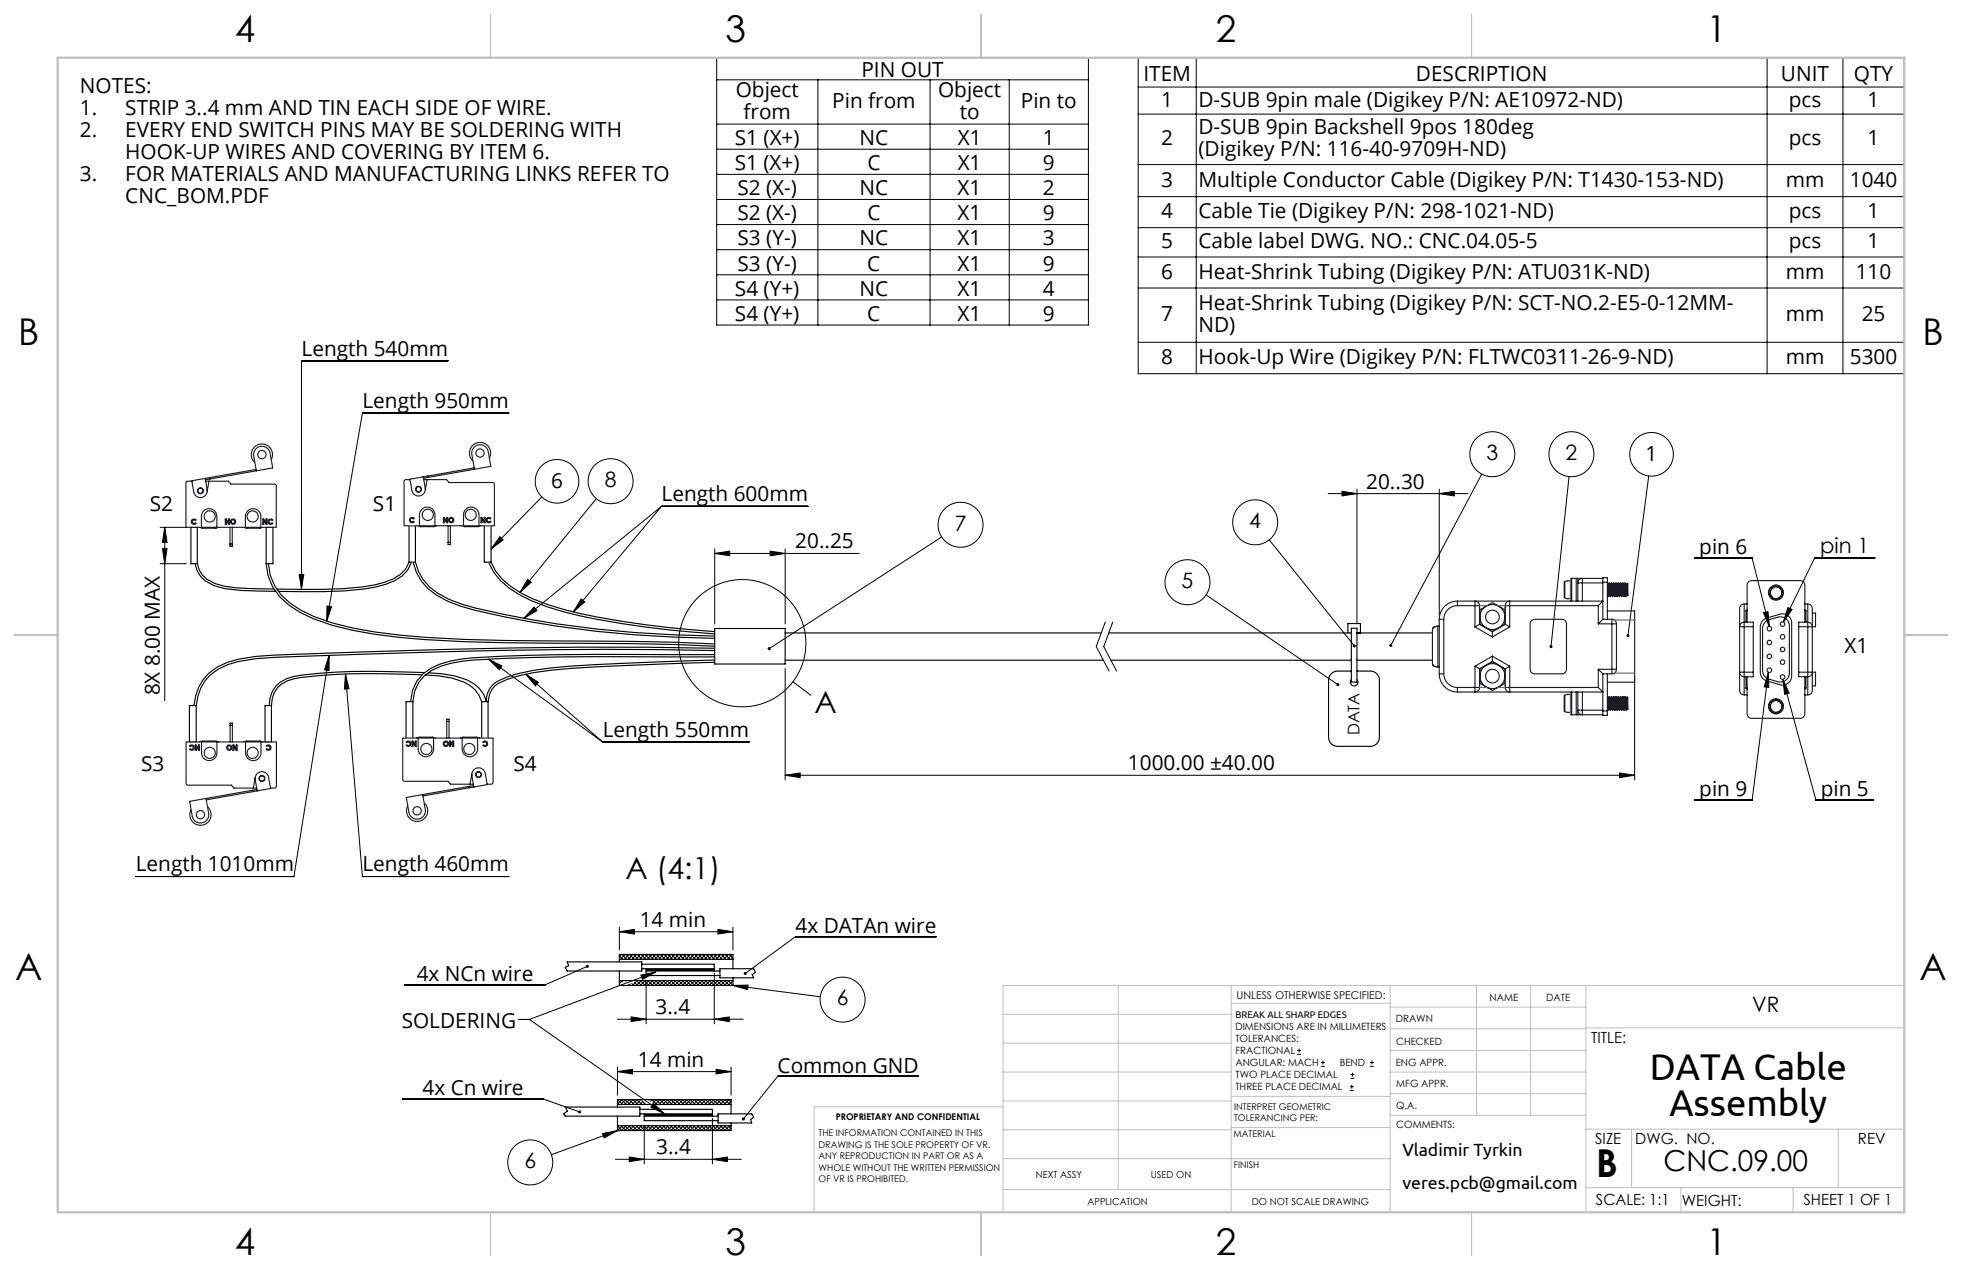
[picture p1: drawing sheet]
<svg xmlns="http://www.w3.org/2000/svg" width="432mm" height="279mm" viewBox="0 0 432 279" stroke-linecap="round" stroke-linejoin="round" font-family="sans-serif">
<g fill="none" stroke="#000" stroke-width=".22">
<path d="M157.7 12.7h81.8v58.8h-81.8zM157.7 17.6h81.8M180 17.6v53.9M204.7 17.6v53.9M222.1 17.6v53.9M250.5 12.7h168.6v69.5h-168.6zM250.5 19.2h168.6M263.3 12.7v69.5M388.9 12.7v69.5M405.6 12.7v69.5M157.7 27.3h81.8M157.7 32.8h81.8"/>
<path d="M157.7 38.4h81.8M250.5 25.1h168.6M250.5 36.2h168.6M157.7 43.9h81.8M157.7 49.4h81.8M157.7 54.9h81.8M250.5 43.3h168.6M250.5 50.1h168.6M250.5 56.5h168.6M98.6 79.4h-32.2l-.1 50.3M157.7 60.5h81.8M157.7 66h81.8"/>
<path d="M250.5 63.4h168.6M250.5 75.3h168.6M112 90.9h-32.2l-7.9 45.8M35.3 116h5.7M36.3 116l.5 3.3h-1.1zM36.3 116v38.2M110 118.1l.7 .7-2.6 2zM119.2 109.3l-11.1 11.5M131.3 109.7l-16.9 20.6M145.6 111.4h32.2M145.6 111.4l-19.4 23.2M145.6 111.4l-30.3 24.6"/>
<path d="M207.2 118.1l-37.9 24.6M279.3 118.8l18.8 23.3M292.3 108.6h30.8M295.3 108.1l3.3 .5-3.3 .5zM298.6 107.6v29.6M316.8 108.6l3.3-.5v1zM316.8 107.6v27.6M326.1 104.3l-20 37.7M345.3 104.8l-4 37.5M362.9 104.7l-4.6 35.1M35.3 124h5.7M35.7 120.7h1.1l-.5 3.3z"/>
<path d="M65.8 126.4h1.1l-.6 3.3zM72 133.3l1 .2-1.1 3.2zM116.1 127.5l.8 .6-2.5 2.2zM117.5 133.6l.7 .7-2.9 1.7zM127.9 131.8l.8 .6-2.5 2.2zM157.3 121.8l3.3-.5v1zM157.3 120.8v16.5M157.3 121.8h31.8M169.5 121.3l3.3 .5-3.3 .5zM172.8 120.8v16.5M243.3 136.9l-2 5.3 2.8 5.4M244.9 136.9l-2 5.3 2.8 5.4"/>
<path d="M265.4 130.9l29 19.7M372.9 122.8h12.7l3.8 15.1M388.1 134.8l1-.2 .3 3.3zM393.5 133.7l.9 .4-1.9 2.7zM412.6 122.7h-13.2l-6.9 14.1M72.4 144.2v3.3l-1-.1zM72.4 144.2l-7.7 48.6h-34.8M76 148.3l.8 3.2-1 .1zM76 148.3l3.8 44.5h32.2M107.5 145l3 1.5-.6 .8zM107.5 145l25.1 18.2M115.7 148.3l2.8 1.8-.7 .8z"/>
<path d="M115.7 148.3l16.9 14.9M172.8 147.1v24.5M174.5 150l3.9 3M359.8 149.1v22.5M389.2 147.9l-3.6 28.1h-12.7M389.2 147.9l.1 3.3-1-.1zM392.4 149.4l7.3 26.6h12.6M392.4 149.4l1.3 3.1-.9 .3zM132.6 163.2h32.2M172.8 170.6l3.3-.5v1zM172.8 170.6h187M356.5 170.1l3.3 .5-3.3 .5z"/>
<path d="M129.3 212.6l-9.3 4h-31M136.3 205l3.3-.5v1zM136.3 204v5M136.3 205h25M136.3 210.3l.8 .8M136.7 215.7l.3 .3M136.8 210l-.5 .4M136.8 210l1.1 1.1M136.9 215.7l-.5 .6-.1-.1M137.5 215.7l.1 .1M137.6 210l-1.1 1.1M137.7 210l1.1 1.1"/>
<path d="M137.8 215.7l-.1 .1M138.4 216.6l.2 .2M138.5 210l-1.1 1.1M138.5 210l1.1 1.1M138.7 216.5l-.3 .3M139 216.4l.5 .4M139.3 210l-1.1 1.1M139.4 210l1.1 1.1M139.6 216.1l.7 .7M140 216l-.8 .8M140.1 210l-1 1.1M140.2 210l1.1 1.1"/>
<path d="M140.2 215.9l.9 .9M140.9 215.7l1.1 1.1M141 210l-1.1 1.1M141 210l1.1 1.1M141.1 214.5l3.2-.7-2.9 1.7zM141.1 215.7l-1 1.1M141.8 215.7l1 1.1M141.8 210l-1.1 1.1M141.9 210l1.1 1.1M142 215.7l-1.1 1.1M142.2 215.6v9.6M142.6 215.7l1.1 1.1"/>
<path d="M142.7 210l-1.1 1.1M142.7 210l1.1 1.1M142.8 215.7l-1.1 1.1M143.4 215.7l1.1 1.1M143.5 210l-1.1 1.1M143.6 210l1.1 1.1M143.7 215.7l-1.1 1.1M144.3 215.7l1 1.1M144.3 213.8l-27.8 10.5M144.4 210l-1.1 1.1M144.4 210l1.1 1.1M144.5 215.7l-1.1 1.1"/>
<path d="M145.1 215.7l1.1 1.1M145.2 210l-1.1 1.1M145.3 210l1 1.1M145.3 215.7l-1 1.1M146 215.7l1 1.1M146 210l-1 1.1M146.1 210l1.1 1.1M146.2 215.7l-1.1 1.1M146.8 215.7l1.1 1.1M146.9 210l-1.1 1.1M146.9 210l1.1 1.1M147 215.7l-1 1.1"/>
<path d="M147.6 215.7l1.1 1.1M147.7 210l-1.1 1.1M147.8 210l1.1 1.1M147.9 215.7l-1.1 1.1M148.5 215.7l1.1 1.1M148.6 210l-1.1 1.1M148.6 210l1.1 1.1M148.7 215.7l-1.1 1.1M149.3 215.7l1.1 1.1M149.4 210l-1.1 1.1M149.5 210l1.1 1.1M149.5 215.7l-1 1.1"/>
<path d="M150.2 215.7l1 1.1M150.2 210l-1 1.1M150.3 210l1.1 1.1M150.4 215.7l-1.1 1.1M151 215.7l1.1 1.1M151.1 210l-1.1 1.1M151.2 210l1 1.1M151.2 215.7l-1 1.1M151.9 215.7l1 1.1M151.9 210l-1.1 1.1M152 210l1.1 1.1M152.1 215.7l-1.1 1.1"/>
<path d="M152.7 215.7l1.1 1.1M152.8 210l-1.1 1.1M152.8 210l1.1 1.1M152.9 215.7l-1.1 1.1M153.5 215.7l1.1 1.1M153.6 210l-1.1 1.1M153.7 210l1.1 1.1M153.8 215.7l-1.1 1.1M154.4 215.7l1 1.1M154.5 210l-1.1 1.1M154.5 210l1.1 1.1M154.6 215.7l-1.1 1.1"/>
<path d="M155.2 215.7l1.1 1.1M155.3 210l-1.1 1.1M155.4 210l1 1.1M155.4 215.7l-1 1.1M156.1 215.7l1 1.1M156.1 210l-1 1.1M156.2 210l1.1 1.1M156.3 215.7l-1.1 1.1M156.9 215.7l1.1 1.1M157 210l-1.1 1.1M157 210l1.1 1.1M157.1 215.7l-1 1.1"/>
<path d="M157.2 214.1v11.1M157.7 215.7l1.1 1.1M157.8 210l-1.1 1.1M157.9 210l1.1 1.1M158 215.7l-1.1 1.1M158 204.5l3.3 .5-3.3 .5zM158.6 215.7l1.1 1.1M158.7 210l-1.1 1.1M158.7 210l1.1 1.1M158.8 215.7l-1.1 1.1M159.4 215.7l1.1 1.1M159.5 210l-1.1 1.1"/>
<path d="M159.6 210l1.1 1.1M159.6 215.7l-1 1.1M160.3 215.7l1 1.1M160.4 210l-1.1 1.1M160.4 210l.9 .9M160.5 215.7l-1.1 1.1M161.1 215.7l.2 .2M161.2 210l-1.1 1.1M161.3 210h.1M161.3 216.8l19.2 2.5M161.3 204v5M161.3 210.7l-.4 .4"/>
<path d="M161.3 215.8l-1 1M161.3 216.6l-.2 .2M161.3 216.8l3.3-.1-.1 1zM206.1 206.1h-31l-11.1 8.1M114.1 224.3h2.4M116.5 224.3l29.7 20.8M135.9 224.2h27.7M135.9 235.8l3.3-.6v1.1zM135.9 234.8v6.1M135.9 235.8h25M138.9 223.7l3.3 .5-3.3 .5zM157.2 224.2l3.3-.5v1z"/>
<path d="M157.6 235.2l3.3 .6-3.3 .5zM160.9 234.8v6.1M202.2 236.8h-31l-7.6 9.4M285.5 231.9h.8M285.5 231.1h.8M285.9 230.7v.8M290.7 234.6h.9M290.7 233.8h.9M291.1 233.3v.9M297.1 239.9h.8M297.1 239.1h.8M297.2 237.3h.9"/>
<path d="M297.2 236.4h.9M297.5 238.6v.9M297.6 236v.8M301.5 234.6h.8M301.5 233.8h.8M301.9 233.3v.9M88.6 241.8h31l8 2.8M132.6 249.4l3.3-.7-2.9 1.6zM135.4 255.1h27.7M135.9 248.7l-14.6 5.3M135.9 242.7l.3 .3M135.9 248.6l.1 .1"/>
<path d="M135.9 247.8l1 .9M135.9 241.9l1.1 1.1M136 241.9l-.1 .1M136.1 247.7l-.2 .2M136.6 247.7l1.1 1M136.8 241.9l1.1 1.1M136.8 241.9l-.9 1M137 247.7l-1.1 1M137.5 247.7l1 1M137.6 241.9l1.1 1.1M137.7 241.9l-1.1 1.1M137.8 247.7l-1 1"/>
<path d="M138.3 247.7l1.1 1M138.5 241.9l1 1.1M138.5 254.5l3.3 .6-3.3 .5zM138.5 241.9l-1.1 1.1M138.7 247.7l-1.1 1M139.2 247.7l1 1M139.3 241.9l1.1 1.1M139.4 241.9l-1.1 1.1M139.5 247.7l-1.1 1M140 247.7l1.1 1M140.1 241.9l1.1 1.1M140.2 241.9l-1.1 1.1"/>
<path d="M140.3 247.7l-1 1M140.8 247.7l1.1 1M141 242l-1 1M141.2 247.7l-1.1 1M141.3 242.2l.8 .8M141.5 242.3l-.7 .7M141.7 247.7l1.1 1M141.8 247.6v8.5M142 242.7l-.4 .3M142 247.7l-1 1M142.5 247.7l1.1 1M142.7 241.9l.1 .1"/>
<path d="M142.7 241.9v.1M142.9 247.7l-1.1 1M143.4 247.7l1 1M143.5 241.9l1.1 1.1M143.6 241.9l-.4 .4M143.7 247.7l-1.1 1M143.8 242.7l2.4 2.4-3-1.5zM144.2 247.7l1.1 1M144.4 241.9l1 1.1M144.4 241.9l-.7 .7M144.6 247.7l-1.1 1M145.1 247.7l1 1"/>
<path d="M145.2 241.9l1.1 1.1M145.3 241.9l-1.1 1.1M145.4 247.7l-1.1 1M145.9 247.7l1.1 1M146 241.9l1.1 1.1M146.1 241.9l-1.1 1.1M146.2 247.7l-1 1M146.7 247.7l1.1 1M146.9 241.9l1.1 1.1M146.9 241.9l-1 1.1M147.1 247.7l-1.1 1M147.6 247.7l1.1 1"/>
<path d="M147.7 241.9l1.1 1.1M147.8 241.9l-1.1 1.1M147.9 247.7l-1 1M148.4 247.7l1.1 1M148.6 241.9l1.1 1.1M148.6 241.9l-1.1 1.1M148.8 247.7l-1.1 1M149.3 247.7l1 1M149.4 241.9l1.1 1.1M149.5 241.9l-1.1 1.1M149.6 247.7l-1.1 1M150.1 247.7l1.1 1"/>
<path d="M150.2 241.9l1.1 1.1M150.3 241.9l-1.1 1.1M150.4 247.7l-1 1M151 247.7l1 1M151.1 241.9l1.1 1.1M151.2 241.9l-1.1 1.1M151.3 247.7l-1.1 1M151.8 247.7l1.1 1M151.9 241.9l1.1 1.1M152 241.9l-1.1 1.1M152.1 247.7l-1 1M152.6 247.7l1.1 1"/>
<path d="M152.8 241.9l1.1 1.1M152.8 241.9l-1.1 1.1M153 247.7l-1.1 1M153.5 247.7l1 1M153.6 241.9l1.1 1.1M153.7 241.9l-1.1 1.1M153.8 247.7l-1.1 1M154.3 247.7l1.1 1M154.5 241.9l1 1.1M154.5 241.9l-1.1 1.1M154.7 247.7l-1.1 1M155.2 247.7l1 1"/>
<path d="M155.3 241.9l1.1 1.1M155.4 241.9l-1.1 1.1M155.5 247.7l-1.1 1M156 247.7l1.1 1M156.1 241.9l1.1 1.1M156.2 241.9l-1.1 1.1M156.3 247.7l-1 1M156.8 255.1l3.3-.6v1.1zM156.8 246.1v10M156.8 247.7l1.1 1M157 241.9l1.1 1.1M157 241.9l-1 1.1"/>
<path d="M157.2 247.7l-1.1 1M157.7 247.7l1.1 1M157.8 241.9l1.1 1.1M157.9 241.9l-1.1 1.1M158 247.7l-1 1M158.5 247.7l1.1 1M158.7 241.9l1.1 1.1M158.7 241.9l-1.1 1.1M158.9 247.7l-1.1 1M159.4 247.7l1 1M159.5 241.9l1.1 1.1M159.6 241.9l-1.1 1.1"/>
<path d="M159.7 247.7l-1.1 1M160.2 247.7l.7 .6M160.4 241.9l.5 .5M160.4 241.9l-1.1 1.1M160.6 247.7l-1.1 1M160.9 242.3l-.7 .7M160.9 248.2l-.6 .5"/>
<circle cx="328.4" cy="99.9" r="4.9"/>
<circle cx="345.8" cy="99.9" r="5"/>
<circle cx="363.5" cy="99.9" r="4.8"/>
<circle cx="122.6" cy="105.9" r="4.8"/>
<circle cx="134.4" cy="105.9" r="5"/>
<circle cx="211.4" cy="115.4" r="4.9"/>
<circle cx="276.2" cy="114.9" r="4.9"/>
<circle cx="261.3" cy="128.1" r="5"/>
<circle cx="163.4" cy="141.5" r="14"/>
<circle cx="185.4" cy="219.9" r="4.9"/>
<circle cx="116.7" cy="255.7" r="4.9"/>
</g>
<g fill="none" stroke="#000" stroke-width=".25">
<path d="M42 116v8h1.4M43.4 116v8M58.6 116v8M60.1 116v8h-1.5M90 115.7v8M91.4 115.7v8M106.6 115.7v8h1.5M108.1 115.7v8M42.9 124.1a6.1 6.1 0 0 0 4.3 4.8l2.3 .6 3.5 .4 7.6 .2M43.4 124a5.6 5.6 0 0 0 3.8 4.4 31.6 31.6 0 0 0 10.2 1.1l2.9 .1M58.6 124a11.8 11.8 0 0 0 4.9 9.1 34 34 0 0 0 13.9 5.5 147.4 147.4 0 0 0 24.7 2.6l18.5 .3a708.9 708.9 0 0 1 36.7 .7M59.1 124a11.3 11.3 0 0 0 4.7 8.7 33.5 33.5 0 0 0 13.7 5.4 146.9 146.9 0 0 0 24.7 2.6l18.4 .3a709.4 709.4 0 0 1 36.7 .7"/>
<path d="M90 123.7a7.3 7.3 0 0 1-5.3 4.4 46.8 46.8 0 0 1-13.7 1.6l-10.1-.1M90 123.7h1.4M90.5 123.8a7.7 7.7 0 0 1-5.6 4.7 46.3 46.3 0 0 1-13.7 1.7l-10-.1M90.9 123.8a11.1 11.1 0 0 0 5.1 7.1l2.6 1.4 2.9 1.1a208.6 208.6 0 0 0 46.8 6.8l9 .2M91.4 123.7a10.6 10.6 0 0 0 4.9 6.8l2.5 1.4 2.9 1a208.4 208.4 0 0 0 46.6 6.8l9 .2M107.6 123.8a14.1 14.1 0 0 0 6.8 7.1 54.5 54.5 0 0 0 16.9 5.3 221.5 221.5 0 0 0 26 3.3M108.1 123.7a13.6 13.6 0 0 0 6.5 6.7 54 54 0 0 0 16.8 5.3 220.9 220.9 0 0 0 25.9 3.3M157.3 138.3h15.5v7.8h-15.5zM172.8 139.2h69.6M244 139.2h53.4M296.6 139.2v-2h2.8v2M297.4 138.2h1.2v11.9h-1.2z"/>
<path d="M298.6 139.2h16.7M43.2 155.2h-1.5v8M43.2 155.2v8M59.7 155.2h-1.4v8M59.7 155.2v8M90.9 154.4h-1.5v8M90.9 154.4v8M92.9 148.4a142.8 142.8 0 0 0-28.1 .9 5.7 5.7 0 0 0-5.1 5.9M93.4 148a169 169 0 0 0-27.1 .5 7.8 7.8 0 0 0-6.4 3.6l-.5 1.4-.2 1.7M93.6 148.5a18.8 18.8 0 0 1 9.8 2.3l1.1 .9 .9 1.2 .6 1.5M94.2 148a19.2 19.2 0 0 1 10.1 2.4l1.2 1 .9 1.3 .7 1.6M106 154.4h1.4"/>
<path d="M106 154.4v8M107.4 154.4v8M157.3 144h-17.6a397.3 397.3 0 0 0-38.3 1 15.6 15.6 0 0 0-8.3 3.3l-1.4 1.6-.9 2-.4 2.4M157.3 144.5h-27.7a342.3 342.3 0 0 0-28.1 1 15.2 15.2 0 0 0-8.1 3.1l-1.3 1.5-.8 1.9-.4 2.4M157.3 143.1a1554.6 1554.6 0 0 0-100.9 1.8 16.7 16.7 0 0 0-10.2 3.6 10.2 10.2 0 0 0-3 6.7M157.3 145.2l-2.8 .1a695.3 695.3 0 0 0-33.3 1.7 32.9 32.9 0 0 0-11.7 2.8 5.1 5.1 0 0 0-2.6 4.5M157.3 142.6a1608.8 1608.8 0 0 0-101 1.8 17.2 17.2 0 0 0-10.4 3.8 10.7 10.7 0 0 0-3.2 7M157.3 145.7l-2.8 .1a695.8 695.8 0 0 0-33.3 1.7 32.5 32.5 0 0 0-11.4 2.8 4.6 4.6 0 0 0-2.4 4.1M172.8 145.2h70M244.5 145.2h52.9M297.4 149.5a.85 .85 0 0 0 0 1.2 .85 .85 0 0 0 1.2 0 .85 .85 0 0 0 0-1.2M297.4 147.6h-3a2 2 0 0 0-2 2v12.6a2 2 0 0 0 2 2h7.2a2 2 0 0 0 2-2v-12.6a2 2 0 0 0-2-2h-3"/>
<path d="M298.6 145.2h16.7M124.8 211.6h16.4v2h-16.4l-.4-.8 .8-.4zM136.3 211.1h25M136.3 215.7h25M136.3 211.6v-1.6h25v3.1M136.3 213.6v3.2h25v-1.7M141.2 213.1h16M141.2 212.1h16v1.5M142.2 213.6h16.2M142.2 213.1v1.5h16.2M158.4 213.1h7.5l.4 .8-.8 .5 .4 .7h-7.5zM124.4 243.6h16.4v2h-16.4l-.3-.5 .8-.7z"/>
<path d="M135.9 243.6v-1.7h25v3.2M135.9 245.6v3.1h25v-1.6M135.9 247.7h25M135.9 243h25M140.8 244.1h16v1.5M140.8 245.1h16M141.8 245.6h16.2M141.8 245.1v1.5h16.2M158 245.1h7.4l.5 .7-.7 .5 .2 .8h-7.4z"/>
</g>
<path d="M42 116h1.4M58.6 116h1.5M296.6 139.2h.8M41.7 163.2h1.5M58.3 163.2h1.4" fill="none" stroke="#00f" stroke-width=".22"/>
<path d="M142.2 213.1v.5h15v-.5zM141.8 245.1v.5h15v-.5z" fill-rule="evenodd" fill="#000"/>
<g fill="none" stroke="#191924" stroke-width=".25">
<path d="M42.2 105.9h-1l-.3 .3 .1 9.8h2.9l.6 .2h3l.6-.2h5.5l.6 .2h3l.6-.2h3v-9.1l-.2-.3-9.8-.1-.5-.6h-5M42.2 105.9l.4 2.3a1.49 1.49 0 0 0 1.5 1.3 1.49 1.49 0 0 0 1.5-1.3l.4-2.3M42.3 114.3l.4-.1 .5 .2-.2 .1-.5-.1-.2 .4 .1 .3 .3 .1 .3-.2 .2 .1a.64 .64 0 0 1-1 .1l-.1-.4zM44.8 112.4a1.7 1.7 0 0 1 1.9-.4 1.7 1.7 0 0 1 1 1.6v2.4h-3.4v-2.6zM45.2 105.3l.4 2.8M46.1 105.1l.1 .3M46.2 105.4l-1 .2M49.6 114.2h.2l.5 .7v-.7h.2v1.1h-.2l-.5-.7v.7h-.2zM50.6 116v4.2h.5v-4.2M50.6 119.7h.5M54.5 112.4a1.7 1.7 0 0 1 1.9-.4 1.7 1.7 0 0 1 1 1.6v2.4h-3.4v-2.6zM56.4 103.3l-14.2 2.6"/>
<path d="M56.4 103.6l-.6-3.3a1.83 1.83 0 0 1 1.5-2.1 1.83 1.83 0 0 1 2.1 1.5l.6 3.2-13.8 2.5M57.9 114.2h.1l.6 .7v-.7h.2v1.1h-.2l-.5-.7v.7h-.2zM59.2 114.3l.4-.1 .5 .2-.2 .1-.5-.1-.2 .4 .1 .3 .3 .1 .3-.2 .2 .1a.64 .64 0 0 1-1 .1l-.1-.4zM59.7 101.1a2.33 2.33 0 0 0-.8-3 2.33 2.33 0 0 0-3.1 .5 2.33 2.33 0 0 0 .3 3.2M90.2 105.5h-1l-.3 .3 .1 9.9h2.9l.6 .2h3l.6-.2h5.5l.6 .2h3l.6-.2 3-.1v-9l-.2-.4h-9.8l-.5-.7h-5M90.3 113.9l.4-.1 .5 .2-.2 .2-.5-.1-.2 .3 .1 .3 .3 .1 .3-.2 .2 .2a.64 .64 0 0 1-1 0l-.1-.4zM92.8 112.1a1.7 1.7 0 0 1 1.9-.4 1.7 1.7 0 0 1 1 1.6v2.4h-3.4v-2.6zM93.2 104.9l.4 2.8M94.1 104.7l.1 .3M97.6 113.8h.2l.5 .8v-.8h.2v1.2h-.2l-.5-.8v.8h-.2zM98.6 115.7v4.1h.5v-4.1M98.6 119.3h.5"/>
<path d="M102.5 112.1a1.7 1.7 0 0 1 1.9-.4 1.7 1.7 0 0 1 1 1.6v2.4h-3.4v-2.6zM104.4 102.9l-14.2 2.5 .4 2.5a1.49 1.49 0 0 0 1.5 1.2 1.49 1.49 0 0 0 1.5-1.2l.4-2.4M104.4 103.2l-.6-3.2a1.83 1.83 0 0 1 1.5-2.1 1.83 1.83 0 0 1 2.1 1.4l.6 3.3-14.8 2.6M105.9 113.8h.1l.6 .8v-.8h.2v1.2h-.2l-.5-.8v.8h-.2zM107.2 113.9l.4-.1 .5 .2-.2 .2-.5-.1-.2 .3 .1 .3 .3 .1 .3-.2 .2 .2a.64 .64 0 0 1-1 0l-.1-.4zM107.7 100.8a2.33 2.33 0 0 0-.8-3.1 2.33 2.33 0 0 0-3.1 .6 2.33 2.33 0 0 0 .3 3.1M316.5 137.7l-.8 .2a1.17 1.17 0 0 0-.4 1.4v3.9a7.7 7.7 0 0 0 .1 3.2l1.1 .3M316.5 137.7v9M316.5 137.7h.3M316.8 136.2h1M316.8 136.2v12M317.8 136.2v12"/>
<path d="M320.8 133.2a3 3 0 0 0-3 3M320.8 132.2a4 4 0 0 0-4 4M320.8 133.2h4.8M320.8 132.2v1M320.8 132.2h32l-1 1M324.6 137.9l3.8 2.2M325.6 133.2l-.2-.6-.8-.4v5.7M325.6 133.7v.1M325.6 133.2v4.1M325.6 137.3l-1 .6M325.6 137.3l2.8 1.7M325.7 135.7v1.6l1.4 .8"/>
<path d="M325.7 135.7a2.75 2.75 0 0 0 1.4 2.4M327.1 133.4l1.4-.8 1.3 .8M327.1 133.4l-1.4 .8v1.5M327.1 138.1l1.4 .8 1.3-.8M327.1 133.4a2.75 2.75 0 0 1 2.7 0M327.1 138.1a2.75 2.75 0 0 0 2.7 0M327.1 133.4a2.75 2.75 0 0 0-1.4 2.3M328.4 139v1.1M329.8 133.4l1.4 .8v1.5M329.8 133.4a2.75 2.75 0 0 1 1.4 2.3M331.2 135.7v1.6l-1.4 .8M331.2 135.7a2.75 2.75 0 0 1-1.4 2.4"/>
<path d="M331.3 133.7v.1M331.3 133.2h20.5M331.3 133.2v4.1M331.3 137.3l-2.9 1.7M331.3 137.3l1 .6M331.3 133.2l.3-.7 .7-.3v5.7M332.3 137.9l-3.9 2.2M337 136.6l.8-.4h6l.4 .1 .4 .4 .2 .5v10l-.1 .5-.4 .4-.5 .1h-6h-.5l-.4-.4-.1-.6v-10zM344.4 127.9v3.7M344.4 127.9l-.1 .2v3.3l.1 .2M344.4 127.9l.6-.2a.59 .59 0 0 1 .8 .3M345.8 131.5a1.09 1.09 0 0 1-1.4 .1"/>
<path d="M345.9 127.2v5M346.9 127.2v5M347.3 127.2v5M351.8 133.2v4M351.8 137.2h4M352.8 128.2h-5.5l.3-.7 .7-.3v5M352.8 136.2v-9.1h1v9.1M352.8 128.1h1M352.8 127.2h-7v5M352.8 136.2h2M352.8 136.2l-1 1M353.8 134.4h6v15.7h-6"/>
<path d="M353.8 131v.1M353.8 131.1l.1 .1M353.8 128.4h.1M353.8 128.4l.1 2.8M353.8 128.4l.1 .2M353.8 128.5h.2M353.9 128.6l.2 2.4M354 128.5l.2 2.5M354.1 131h.1M354.1 131l-.2 .2M354.1 128.3l-.1 .2M354.1 128.3l.3 2.9"/>
<path d="M354.1 128.2l.3 3M354.2 128.3l.2 .3M354.2 131l.2 .2M354.3 128.5l.2 .3 .2 2.2M354.4 128.6l.2 2.4M354.4 131.2h.1M354.6 131h.1M354.6 131l-.2 .2M354.6 128.3l-.1 .2M354.6 128.3l.3 2.9M354.6 128.2l.3 3M354.7 128.3l.2 .3"/>
<path d="M354.7 131l.2 .2M354.8 136.2v12M354.8 136.2l.6 .3 .4 .7M354.8 128.5h.2M354.9 128.6l.2 2.4M354.9 131.2h.1M355 128.5l.2 2.5M355.1 131h.1M355.1 131l-.2 .2M355.1 128.3l-.1 .2M355.1 128.3l.3 2.9M355.1 128.2l.3 3"/>
<path d="M355.2 128.3l.2 .3M355.2 131l.2 .2M355.3 128.5h.2M355.4 128.6l.2 2.4M355.4 131.2h.1M355.5 128.5l.1-.3 .3 3M355.5 128.5l.2 2.5M355.6 131h.1M355.6 131l-.2 .2M355.6 128.2l.3 3M355.7 128.3l.3 .2M355.7 131l.2 .2"/>
<path d="M355.8 137.2v10M355.9 128.6l.2 2.4M355.9 131.2h.1M356 128.5l.2 2.5M356.1 131h.1M356.1 131l-.2 .2M356.1 128.3l-.1 .2M356.1 128.3l.3 2.9M356.1 128.2l.3 3M356.2 128.3l.3 .2M356.2 131l.2 .2M356.4 128.6l.2 2.4"/>
<path d="M356.4 131.2h.1M356.5 128.5l.2 2.5M356.6 131h.1M356.6 131l-.2 .2M356.6 128.3l-.1 .2M356.6 128.3l.3 2.9M356.6 128.2l.3 3 .2-.2M356.7 128.3l.3 .2M356.7 131l.2 .2M356.9 128.6l.2 2.4M356.9 131.2h.1M357 128.5l.2 2.5"/>
<path d="M357.1 131h.1M357.1 128.3l-.1 .2M357.1 128.3l.3 2.9M357.1 128.2l.3 3M357.2 128.3l.3 .2M357.2 131l.2 .2M357.4 128.6l.2 2.4M357.4 131.2h.1M357.5 128.5l.2 2.2 .2 .5M357.6 131h.1M357.6 131l-.2 .2M357.6 128.3l-.1 .2"/>
<path d="M357.6 128.3l.3 2.9M357.6 128.2l.3 3M357.7 128.3l.3 .2M357.9 128.6l.2 2.4h.1M357.9 131.2h.1M358 128.5l.2 2.5M358.1 128.3l-.1 .2M358.1 128.3l.2 .1v2.6zM358.1 131l-.2 .2M358.2 131h.1M383.9 132.9v20M383.9 132.9h.6"/>
<path d="M383.9 132.9l-.7 .2-.3 .8v18l.2 .6 .8 .4M384.3 134.4v2.5M384.3 134.4h.2M384.5 136.9v-8.3l.4-.6 .6-.3h10.7l.7 .3 .3 .7v8.2M384.5 134.1l-.2 .3M385.9 137.9h-3l.1-.6 .6-.4h2.3v12l-2.3-.1-.6-.4-.1-.5h3M387.9 136.5l.7-.5 3.2-.9a2 2 0 0 1 2.5 1.9v11.7a2 2 0 0 1-2.5 1.9l-2.9-.8a2 2 0 0 1-1.5-1.9v-10l.2-.8zM389.4 136.3a2 2 0 0 0-1.5 2v9.2a2 2 0 0 0 1.5 1.9M389.4 136.3l1.9-.5a2 2 0 0 1 2.5 1.9v10.4a2 2 0 0 1-2.5 1.9l-1.9-.6M389.4 130.1l.1 .7 .5 .6M389.4 130.1l.5-.8 .9-.4 .9 .3 .6 .8-.1 1-.6 .7-1 .2-.9-.5M390.5 128.8h.8"/>
<path d="M390.8 128.9h-.2M390.9 128.7v.2M390.9 131.9v.1M391 129.1a1.39 1.39 0 0 1 1.1 1.5 1.39 1.39 0 0 1-1.4 1.2 1.39 1.39 0 0 1-1.3-1.2v-.5M391 129.1a1.33 1.33 0 0 0-1.3 .8 1.33 1.33 0 0 0 .3 1.5M391 129.1a1.3 1.3 0 0 1 1.1 1.8 1.3 1.3 0 0 1-2.1 .5M397.2 132.9h.7M397.2 134.4h.3M397.2 134.1l.3 .3M397.5 134.4v2.5M397.9 132.9v20M397.9 132.9l.7 .3 .3 .7v18l-.3 .6-.7 .4"/>
<path d="M398.9 134.9h.7v3h-3.7M398.9 137.9l-.2-.6-.6-.4h-2.2v12l2.2-.1 .6-.4 .2-.5M50.6 159.6h.5M98.3 158.7h.5M316.5 146.7h.3M316.8 148.2h1M316.8 148.2a4 4 0 0 0 4 4M317.8 148.2a3 3 0 0 0 3 3M320.8 151.2h4.8M320.8 151.2v1M324.6 146.6v5.6l.8-.3 .2-.7M324.6 146.6l1 .5"/>
<path d="M325.6 150.7h.1M325.6 147.1v4.1M325.7 148.7v1.6l1.4 .8M325.7 148.7a2.75 2.75 0 0 0 1.4 2.4M327.1 146.4l1.4-.8 1.3 .8M327.1 146.4l-1.4 .8v1.5M327.1 151.1l1.4 .8 1.3-.8M327.1 146.4a2.75 2.75 0 0 1 2.7 0M327.1 151.1a2.75 2.75 0 0 0 2.7 0M327.1 146.4a2.75 2.75 0 0 0-1.4 2.3M328.4 144.4l3.9 2.2M328.4 144.4l-3.8 2.2"/>
<path d="M328.4 144.4v1.1M328.4 145.5l-2.8 1.6M328.4 145.5l2.9 1.6M329.8 146.4l1.4 .8v1.5M329.8 146.4a2.75 2.75 0 0 1 1.4 2.3M331.2 148.7v1.6l-1.4 .8M331.2 148.7a2.75 2.75 0 0 1-1.4 2.4M331.3 151.2h20.5M331.3 147.1v4.1M331.3 150.7h.1M332.3 146.6v5.6l-.7-.2-.3-.8M332.3 146.6l-1 .5"/>
<path d="M344.4 152.9v3.7M344.4 152.9l-.1 .2v3.3l.1 .2M344.4 152.9l.6-.2a.59 .59 0 0 1 .8 .3M345.8 156.5a1.09 1.09 0 0 1-1.4 .1M345.8 152.2v5h7M345.9 152.2v5M346.9 152.2v5M347.3 152.2v5M348.3 152.2v5l-.7-.2-.3-.8h5.5M351.8 147.2v4M351.8 147.2h4M351.8 151.2l1 1h-32"/>
<path d="M351.8 147.2l1 1M352.8 148.2v9.2h1v-9.2M352.8 156.4h1M352.8 148.2h2M353.8 156v.1M353.8 156.1l.1 .1M353.8 153.5h.2M354 153.5l.2-.3 .2 3M354 153.5l.2 2.5M354.1 156h.1M354.1 156l-.3-2.6 .1 2.8M354.1 156l-.2 .2"/>
<path d="M354.1 153.3l.3 2.9M354.2 153.3l.2 .3 .2 2.4M354.2 156l.2 .2 .2-.2M354.3 153.5l.2 .3 .2 2.2M354.5 153.5l.2-.3 .2 3M354.6 156h.1M354.6 153.3l.3 2.9M354.7 153.3l.2 .3 .2 2.4M354.7 156l.2 .2 .2-.2M354.8 153.5h.2M355 153.5l.2-.3 .2 3M355 153.5l.2 2.5"/>
<path d="M355.1 156h.1M355.1 153.3l.3 2.9M355.2 153.3l.2 .3 .2 2.4M355.2 156l.2 .2M355.3 153.5h.2M355.5 153.5l.2 2.5M355.6 156h.1M355.6 156l-.2 .2M355.6 153.3l-.1 .2M355.6 153.3l.3 2.9M355.6 153.2l.3 3M355.7 153.3l.2 .3 .2 2.4"/>
<path d="M355.7 156l.2 .2M355.8 147.2l-.4 .8-.6 .2M355.8 153.5h.2M356 153.5l.2-.3 .2 3M356 153.5l.2 2.5M356.1 156h.1M356.1 156l-.2 .2M356.1 153.3l.3 2.9M356.2 153.3l.2 .3 .2 2.4M356.2 156l.2 .2 .2-.2M356.3 153.5h.2M356.5 153.5l.2-.3 .2 3"/>
<path d="M356.5 153.5l.2 2.5M356.6 156h.1M356.6 153.3l.3 2.9M356.7 153.3l.2 .3 .2 2.4M356.7 156l.2 .2M356.8 153.5h.2M357 153.5l.2-.3 .2 3M357 153.5l.2 2.5M357.1 156h.1M357.1 156l-.2 .2M357.1 153.3l.3 2.9M357.2 153.3l.2 .3 .2 2.4"/>
<path d="M357.2 156l.2 .2M357.3 153.5h.2M357.5 153.5l.2-.3 .2 3M357.5 153.5l.2 2.2 .2 .5M357.6 156h.1M357.6 156l-.2 .2M357.6 153.3l.3 2.9M357.7 153.3l.2 .3 .2 2.4h.1M357.8 153.5h.2M358 153.5l.2 2.5M358.1 153.3l-.1 .2M358.1 153.3l.2 .1v2.6z"/>
<path d="M358.1 156l-.2 .2M358.2 156h.1M383.9 152.9h.6M384.3 148.9v2.5M384.3 151.4l.2 .2M384.3 151.4h.2M384.5 148.9v8.3l.4 .6 .6 .2h10.7l.7-.2 .3-.8v-8.1M389.4 155.1l.1 .7 .5 .6M389.4 155.1l.5-.8 .9-.4 .9 .3 .6 .8-.1 1-.6 .7-1 .2-.9-.5M390.5 157h.8M390.8 153.9h-.2M390.9 153.7v.2"/>
<path d="M390.9 156.9v.1M391 154.1a1.39 1.39 0 0 1 1.1 1.5 1.39 1.39 0 0 1-1.4 1.2 1.39 1.39 0 0 1-1.3-1.2v-.5M391 154.1a1.33 1.33 0 0 0-1.3 .8 1.33 1.33 0 0 0 .3 1.5M391 154.1a1.3 1.3 0 0 1 1.1 1.8 1.3 1.3 0 0 1-2.1 .5M395.9 147.9h3.7v3h-.7M397.2 152.9h.7M397.2 151.4h.3M397.5 151.4l-.3 .2M397.5 148.9v2.5M41.7 164.1a.64 .64 0 0 1 1 0v.6l-.5 .4-.5-.2 .1-.2 .4 .2 .3-.2-.1-.5-.2-.1-.4 .2zM43 163.9h.2l.5 .8v-.8h.2v1.2h-.2l-.5-.8v.8h-.2zM44.3 163.2h3.4v2.4a1.7 1.7 0 0 1-1.7 1.7 1.7 1.7 0 0 1-1.7-1.7z"/>
<path d="M45.7 177.5a2.34 2.34 0 0 1 .3 3.1 2.34 2.34 0 0 1-3.2 .6 2.34 2.34 0 0 1-.7-3.1M50.6 163.2v-4.1h.5v4.1M51.3 163.9h.1l.6 .8v-.8h.2v1.2h-.2l-.5-.8v.8h-.2zM54 163.2h3.4v2.4a1.7 1.7 0 0 1-1.7 1.7 1.7 1.7 0 0 1-1.7-1.7zM55.6 173.9v.3M55.6 174.2l-10.2 1.8M55.8 173.4l.4-2.4a1.49 1.49 0 0 1 1.4-1.2 1.49 1.49 0 0 1 1.5 1.2l.4 2.4M56.1 171.2l.5 2.8M56.5 173.4h-5l-.6-.7h-9.8l-.1-.4v-9l3-.1 .5-.2h3l.6 .2h5.5l.6-.2h3l.6 .2h3v9.9l-.3 .3h-1M56.5 173.7l-14.8 2.6 .6 3.2a1.83 1.83 0 0 0 2.1 1.5 1.83 1.83 0 0 0 1.5-2.1l-.6-3.2M58.6 164.1a.64 .64 0 0 1 .9 0l.1 .6-.5 .4-.5-.2 .1-.2 .4 .2 .3-.2-.1-.5-.2-.1-.4 .2zM59.5 173.4l-3.9 .8"/>
<path d="M89.4 163.2a.64 .64 0 0 1 .9 0l.1 .7-.5 .3-.5-.2 .1-.1 .4 .1 .3-.1-.1-.6-.2-.1-.4 .2zM90.7 163.1h.2l.5 .7v-.7h.2v1.1h-.2l-.5-.8v.8h-.2zM92 162.4h3.4v2.4a1.7 1.7 0 0 1-1.7 1.7 1.7 1.7 0 0 1-1.7-1.7zM93.3 176.6a2.34 2.34 0 0 1 .4 3.2 2.34 2.34 0 0 1-3.2 .5 2.34 2.34 0 0 1-.8-3M98.3 162.4v-4.2h.5v4.2M98.9 163.1h.2l.5 .7v-.7h.3v1.1h-.2l-.6-.8v.8h-.2zM101.7 162.4h3.4v2.4a1.7 1.7 0 0 1-1.7 1.7 1.7 1.7 0 0 1-1.7-1.7zM103.2 173l.1 .3M103.4 172.5l.5-2.3a1.49 1.49 0 0 1 1.4-1.3 1.49 1.49 0 0 1 1.5 1.3l.4 2.4-14.1 2.5M103.8 170.3l.5 2.8M104.2 172.5h-5l-.6-.6-9.8-.1-.2-.3v-9.1h3l.6-.2h3l.6 .2h5.5l.6-.2h3l.6 .2h3v9.8l-.3 .3h-1M104.2 172.8l-14.8 2.6 .6 3.3a1.83 1.83 0 0 0 2.1 1.5 1.83 1.83 0 0 0 1.5-2.1l-.6-3.3"/>
<path d="M106.3 163.2a.64 .64 0 0 1 .9 0l.1 .7-.6 .3-.4-.2 .1-.1 .4 .1 .3-.1-.1-.6-.3-.1-.3 .2z"/>
<circle cx="105.6" cy="99.7" r=".91"/>
<circle cx="44.1" cy="108" r=".55"/>
<circle cx="44.1" cy="108" r=".65"/>
<circle cx="46.1" cy="113.6" r="1.23"/>
<circle cx="51.3" cy="114.8" r=".6"/>
<circle cx="51.3" cy="114.8" r=".39"/>
<circle cx="55.6" cy="113.6" r="1.22"/>
<circle cx="57.6" cy="100" r=".91"/>
<circle cx="92.1" cy="107.6" r=".55"/>
<circle cx="92.1" cy="107.6" r=".65"/>
<circle cx="94.2" cy="113.3" r="1.22"/>
<circle cx="99.3" cy="114.4" r=".6"/>
<circle cx="99.3" cy="114.4" r=".39"/>
<circle cx="103.6" cy="113.3" r="1.22"/>
<circle cx="328.5" cy="135.7" r="1.5"/>
<circle cx="389.4" cy="138.3" r=".5"/>
<circle cx="390.9" cy="130.4" r="1.65"/>
<circle cx="392.3" cy="137.3" r=".5"/>
<circle cx="328.5" cy="148.7" r="1.5"/>
<circle cx="389.4" cy="147.5" r=".5"/>
<circle cx="389.4" cy="144.4" r=".5"/>
<circle cx="389.4" cy="141.4" r=".5"/>
<circle cx="390.9" cy="155.4" r="1.65"/>
<circle cx="392.3" cy="142.9" r=".5"/>
<circle cx="392.3" cy="140.1" r=".5"/>
<circle cx="392.3" cy="148.9" r=".5"/>
<circle cx="392.3" cy="145.7" r=".5"/>
<circle cx="44.1" cy="179.2" r=".91"/>
<circle cx="46.2" cy="165.6" r="1.22"/>
<circle cx="50.5" cy="164.5" r=".39"/>
<circle cx="50.5" cy="164.5" r=".6"/>
<circle cx="55.6" cy="165.6" r="1.23"/>
<circle cx="57.6" cy="171.3" r=".65"/>
<circle cx="57.6" cy="171.3" r=".55"/>
<circle cx="91.8" cy="178.4" r=".91"/>
<circle cx="93.8" cy="164.8" r="1.22"/>
<circle cx="98.1" cy="163.6" r=".39"/>
<circle cx="98.1" cy="163.6" r=".6"/>
<circle cx="103.3" cy="164.8" r="1.23"/>
<circle cx="105.3" cy="170.4" r=".65"/>
<circle cx="105.3" cy="170.4" r=".55"/>
</g>
<path d="M325.6 133.2h1.7M329.6 133.2h1.7M345.6 127.8v3.9M355.3 136.4h4.5M325.6 151.2h1.7M329.6 151.2h1.7M345.6 152.8v3.9M355.3 148.1h4.5" fill="none" stroke="#6a6a6a" stroke-width=".25"/>
<path d="M90 115.7h1.4M106.6 115.7h1.5M89.4 162.4h1.5M106 162.4h1.4" fill="none" stroke="#808080" stroke-width=".22"/>
<g fill="none" stroke="#c0c0c0" stroke-width=".22">
<path d="M246.1 216.8v44.9M271 216.8v49.9M305.9 216.8v49.9M325 216.8v28.6M336.9 216.8v28.6M349 216.8v49.9M419.1 216.8h-198.3v49.9M220.8 235.9h50.2M220.8 229.5h50.2M220.8 223.2h50.2M271 220.7h34.9M305.9 231.1h43.1"/>
<path d="M305.9 226.3h43.1M305.9 221.6h43.1M305.9 235.9h43.1M349 226.1h70.1M220.8 254.9h85.1M220.8 248.6h50.2M220.8 242.2h50.2M220.8 243.5h-41.6v23.2M271 248.1h35.1M271 241.2h35.1M305.9 240.6h43.1M306.1 245.4h42.9"/>
<path d="M349 248.4h70.1M359.1 248.4v12.9M404.6 248.4v12.9M220.8 261.7h85.1M349 261.3h70.1M369.9 261.3v5.4M394.6 261.3v5.4"/>
</g>
<path d="M107.9 3.2v9.5M215.9 3.2v9.5M323.8 3.2v9.5M3.2 139.7h9.5M419.1 139.7h9.5M107.9 266.7v9.5M215.9 266.7v9.5M323.8 266.7v9.5" fill="none" stroke="#c0c0c0" stroke-width=".25"/>
<path d="M12.7 12.7h406.4v254h-406.4z" fill="none" stroke="#c0c0c0" stroke-width=".5"/>
<g fill="#000">
<path d="M36.3 116l.5 3.3h-1.1zM35.7 120.7h1.1l-.5 3.3z"/>
<path d="M169 142.5v.4l.3-.2-.3 .2a.34 .34 0 0 0 .5 .1 .34 .34 0 0 0 0-.5 .34 .34 0 0 0-.5 0zM110 118.1l.7 .7-2.6 2zM294.2 150.4l-.1 .3 .2 .2 .4-.1-.3-.2 .3 .2v-.4zM297.8 141.9v.4l.5 .1-.2-.3 .2 .3 .1-.3-.1-.3zM305.8 141.8v.2l.1 .3 .2-.3-.2 .3a.34 .34 0 0 0 .5-.1 .34 .34 0 0 0-.1-.5 .34 .34 0 0 0-.5 .1zM341.1 142l-.1 .4 .3 .2v-.3v.3a.34 .34 0 0 0 .4-.5 .34 .34 0 0 0-.6-.1zM358 139.6l-.1 .3 .3 .3 .1-.4-.1 .4a.34 .34 0 0 0 .4-.5 .34 .34 0 0 0-.6-.1zM392.4 149.4l1.3 3.1-.9 .3zM389.2 147.9l.1 3.3-1-.1zM388.1 134.8l1-.2 .3 3.3zM393.5 133.7l.9 .4-1.9 2.7z"/>
<path d="M136.3 205l3.3-.5v1zM158 204.5l3.3 .5-3.3 .5zM138.9 223.7l3.3 .5-3.3 .5zM157.2 224.2l3.3-.5v1zM135.9 235.8l3.3-.6v1.1zM157.6 235.2l3.3 .6-3.3 .5zM138.5 254.5l3.3 .6-3.3 .5zM156.8 255.1l3.3-.6v1.1zM157.3 121.8l3.3-.5v1zM169.5 121.3l3.3 .5-3.3 .5zM172.8 170.6l3.3-.5v1zM356.5 170.1l3.3 .5-3.3 .5zM295.3 108.1l3.3 .5-3.3 .5zM316.8 108.6l3.3-.5v1z"/>
<path d="M161.3 216.8l3.3-.1-.1 1zM132.6 249.4l3.3-.7-2.9 1.6zM129 212.4a.34 .34 0 0 0 .2 .5 .34 .34 0 0 0 .4-.4l-.3 .1 .3-.1-.3-.2zM163.8 213.9l-.1 .5 .3-.2-.3 .2a.34 .34 0 0 0 .5 0 .34 .34 0 0 0 .1-.5 .34 .34 0 0 0-.5 0zM127.3 244.4v.5h.5l.1-.2-.3-.1 .3 .1-.1-.3-.3-.1zM163.4 245.9l-.1 .3 .1 .2 .2-.2-.2 .2a.34 .34 0 0 0 .4 0 .34 .34 0 0 0 0-.5 .34 .34 0 0 0-.4 0zM141.1 214.5l3.2-.7-2.9 1.7zM143.8 242.7l2.4 2.4-3-1.5zM72 133.3l1 .2-1.1 3.2zM65.8 126.4h1.1l-.6 3.3zM127.9 131.8l.8 .6-2.5 2.2zM117.5 133.6l.7 .7-2.9 1.7zM76 148.3l.8 3.2-1 .1zM115.7 148.3l2.8 1.8-.7 .8zM107.5 145l3 1.5-.6 .8zM72.4 144.2v3.3l-1-.1zM116.1 127.5l.8 .6-2.5 2.2z"/>
</g>
<text font-size="8.5" x="351.3" y="259">B</text>
<g font-size="8.2">
<text x="363.1" y="237.7">DATA Cable</text>
<text x="367.4" y="245.6">Assembly</text>
</g>
<g font-size="8.1">
<text x="51.7" y="9.3">4</text>
<text x="159.7" y="9.3">3</text>
<text x="267.6" y="9.3">2</text>
<text x="375.6" y="9.3">1</text>
<text x="4" y="76">B</text>
<text x="423.1" y="76">B</text>
<text x="3.3" y="215.7">A</text>
<text x="422.4" y="215.7">A</text>
<text x="51.7" y="276">4</text>
<text x="159.7" y="276">3</text>
<text x="267.6" y="276">2</text>
<text x="375.6" y="276">1</text>
</g>
<g font-size="6.7">
<text x="179.2" y="156.9">A</text>
<text x="137.7" y="193.4">A (4:1)</text>
</g>
<text font-size="6.3" x="366.1" y="257.6">CNC.09.00</text>
<g font-size="4.7">
<text x="327.1" y="101.2">3</text>
<text x="344.5" y="101.2">2</text>
<text x="133.1" y="107.1">8</text>
<text x="210.1" y="116.7">7</text>
<text x="274.9" y="116.2">4</text>
<text x="400.6" y="121.8">pin 1</text>
<text x="260.1" y="129.4">5</text>
<text x="184.2" y="221.2">6</text>
<text x="385.6" y="222.6">VR</text>
<text x="115.4" y="257">6</text>
</g>
<g font-size="4.6">
<text x="189.6" y="16.9">PIN OUT</text>
<text x="251.6" y="17.8">ITEM</text>
<text x="311.6" y="17.8">DESCRIPTION</text>
<text x="392" y="17.8">UNIT</text>
<text x="408" y="17.8">QTY</text>
<text x="17.6" y="20.4">NOTES:</text>
<text x="161.9" y="21.3">Object</text>
<text x="183.2" y="23.8">Pin from</text>
<text x="206.5" y="21.3">Object</text>
<text x="224.7" y="23.8">Pin to</text>
<text x="255.6" y="23.5">1</text>
<text x="263.8" y="23.5">D-SUB 9pin male (Digikey P/N: AE10972-ND)</text>
<text x="393.7" y="23.5">pcs</text>
<text x="411" y="23.5">1</text>
<text x="17.6" y="25.3">1.</text>
<text x="27.6" y="25.3">STRIP 3..4 mm AND TIN EACH SIDE OF WIRE.</text>
<text x="163.7" y="26.2">from</text>
<text x="211.2" y="26.2">to</text>
<text x="263.8" y="29.6">D-SUB 9pin Backshell 9pos 180deg</text>
<text x="17.6" y="30.1">2.</text>
<text x="27.6" y="30.1">EVERY END SWITCH PINS MAY BE SOLDERING WITH</text>
<text x="27.6" y="34.9">HOOK-UP WIRES AND COVERING BY ITEM 6.</text>
<text x="161.7" y="31.9">S1 (X+)</text>
<text x="189.2" y="31.9">NC</text>
<text x="210.8" y="31.9">X1</text>
<text x="229.5" y="31.9">1</text>
<text x="255.6" y="32">2</text>
<text x="263.8" y="34.4">(Digikey P/N: 116-40-9709H-ND)</text>
<text x="393.7" y="32">pcs</text>
<text x="411" y="32">1</text>
<text x="17.6" y="39.8">3.</text>
<text x="27.6" y="39.8">FOR MATERIALS AND MANUFACTURING LINKS REFER TO</text>
<text x="161.7" y="37.4">S1 (X+)</text>
<text x="190.9" y="37.4">C</text>
<text x="210.8" y="37.4">X1</text>
<text x="229.5" y="37.4">9</text>
<text x="255.6" y="41.1">3</text>
<text x="263.8" y="41.1">Multiple Conductor Cable (Digikey P/N: T1430-153-ND)</text>
<text x="393" y="41.1">mm</text>
<text x="407.1" y="41.1">1040</text>
<text x="27.6" y="44.6">CNC_BOM.PDF</text>
<text x="162.3" y="42.9">S2 (X-)</text>
<text x="189.2" y="42.9">NC</text>
<text x="210.8" y="42.9">X1</text>
<text x="229.5" y="42.9">2</text>
<text x="162.3" y="48.5">S2 (X-)</text>
<text x="162.3" y="54">S3 (Y-)</text>
<text x="189.2" y="54">NC</text>
<text x="190.9" y="48.5">C</text>
<text x="210.8" y="48.5">X1</text>
<text x="210.8" y="54">X1</text>
<text x="229.5" y="48.5">9</text>
<text x="229.5" y="54">3</text>
<text x="255.6" y="48">4</text>
<text x="263.8" y="48">Cable Tie (Digikey P/N: 298-1021-ND)</text>
<text x="393.7" y="48">pcs</text>
<text x="411" y="48">1</text>
<text x="162.3" y="59.5">S3 (Y-)</text>
<text x="190.9" y="59.5">C</text>
<text x="210.8" y="59.5">X1</text>
<text x="229.5" y="59.5">9</text>
<text x="255.6" y="54.6">5</text>
<text x="263.8" y="54.6">Cable label DWG. NO.: CNC.04.05-5</text>
<text x="393.7" y="54.6">pcs</text>
<text x="411" y="54.6">1</text>
<text x="161.7" y="65">S4 (Y+)</text>
<text x="189.2" y="65">NC</text>
<text x="210.8" y="65">X1</text>
<text x="229.5" y="65">4</text>
<text x="255.6" y="61.3">6</text>
<text x="263.8" y="61.3">Heat-Shrink Tubing (Digikey P/N: ATU031K-ND)</text>
<text x="393" y="61.3">mm</text>
<text x="408.4" y="61.3">110</text>
<text x="161.7" y="70.6">S4 (Y+)</text>
<text x="190.9" y="70.6">C</text>
<text x="210.7" y="70.6">X1</text>
<text x="229.5" y="70.6">9</text>
<text x="255.6" y="70.7">7</text>
<text x="263.8" y="68.2">Heat-Shrink Tubing (Digikey P/N: SCT-NO.2-E5-0-12MM-</text>
<text x="393" y="70.7">mm</text>
<text x="409.7" y="70.7">25</text>
<text x="263.8" y="73.1">ND)</text>
<text x="66.4" y="78.3">Length 540mm</text>
<text x="255.6" y="80.1">8</text>
<text x="263.8" y="80.1">Hook-Up Wire (Digikey P/N: FLTWC0311-26-9-ND)</text>
<text x="393" y="80.1">mm</text>
<text x="407.1" y="80.1">5300</text>
<text x="79.8" y="89.7">Length 950mm</text>
<text x="362.2" y="101.4">1</text>
<text x="121.3" y="107.4">6</text>
<text x="300.7" y="107.5">20..30</text>
<text x="32.9" y="112.5">S2</text>
<text x="82.1" y="112.5">S1</text>
<text x="145.6" y="110.3">Length 600mm</text>
<text x="175" y="120.7">20..25</text>
<text x="374" y="122">pin 6</text>
<text x="405.9" y="143.6">X1</text>
<text x="35.2" y="153" transform="rotate(-90 35.2 153)">8X 8.00 MAX</text>
<text x="132.6" y="162.1">Length 550mm</text>
<text x="31" y="169.7">S3</text>
<text x="113" y="169.7">S4</text>
<text x="248.2" y="169.5">1000.00 ±40.00</text>
<text x="374" y="175.2">pin 9</text>
<text x="400.7" y="175.2">pin 5</text>
<text x="29.9" y="191.7">Length 1010mm</text>
<text x="79.8" y="191.7">Length 460mm</text>
<text x="140.8" y="203.9">14 min</text>
<text x="175.1" y="205.3">4x DATAn wire</text>
<text x="91.7" y="215.8">4x NCn wire</text>
<text x="88.4" y="226.3">SOLDERING</text>
<text x="144.3" y="223.1">3..4</text>
<text x="140.4" y="234.7">14 min</text>
<text x="171.1" y="236">Common GND</text>
<text x="93" y="241">4x Cn wire</text>
<text x="144.4" y="254">3..4</text>
</g>
<g font-size="3.9">
<text x="308.6" y="254.3">Vladimir Tyrkin</text>
<text x="308.6" y="261.6">veres.pcb@gmail.com</text>
</g>
<text font-size="3.5" x="299.2" y="161.8" transform="rotate(-90 299.2 161.8)">DATA</text>
<g font-size="3.4">
<text x="350.2" y="229.5">TITLE:</text>
<text x="351.1" y="251.6">SIZE</text>
<text x="359.9" y="251.6">DWG. NO.</text>
<text x="408.9" y="251.7">REV</text>
<text x="351.2" y="265.2">SCALE: 1:1</text>
<text x="370.1" y="265.3">WEIGHT:</text>
<text x="396.9" y="265.2">SHEET 1 OF 1</text>
</g>
<text font-size="2.4" x="272.2" y="219.7">UNLESS OTHERWISE SPECIFIED:</text>
<g font-size="2.2">
<text x="327.8" y="220.1">NAME</text>
<text x="340.3" y="220.2">DATE</text>
<text x="271.9" y="226.6">DIMENSIONS ARE IN MILLIMETERS</text>
<text x="307.2" y="224.9">DRAWN</text>
<text x="271.9" y="229.3">TOLERANCES:</text>
<text x="271.9" y="231.9">FRACTIONAL</text>
<text x="307.3" y="229.8">CHECKED</text>
<text x="271.9" y="234.6">ANGULAR: MACH</text>
<text x="271.9" y="237.2">TWO PLACE DECIMAL</text>
<text x="271.9" y="239.9">THREE PLACE DECIMAL</text>
<text x="294.9" y="234.6">BEND</text>
<text x="307.2" y="234.5">ENG APPR.</text>
<text x="307.3" y="239.2">MFG APPR.</text>
<text x="307.3" y="243.9">Q.A.</text>
<text x="307.3" y="248.1">COMMENTS:</text>
</g>
<g font-size="2.1">
<text x="271.9" y="224.1">BREAK ALL SHARP EDGES</text>
<text x="227.9" y="259.2">NEXT ASSY</text>
<text x="253.3" y="259.2">USED ON</text>
<text x="239.3" y="265">APPLICATION</text>
<text x="275.5" y="265.1">DO NOT SCALE DRAWING</text>
</g>
<g font-size="2">
<text x="271.6" y="244.1">INTERPRET GEOMETRIC</text>
<text x="180.2" y="250">THE INFORMATION CONTAINED IN THIS</text>
<text x="183.9" y="246.4">PROPRIETARY AND CONFIDENTIAL</text>
<text x="271.5" y="250.2">MATERIAL</text>
<text x="271.6" y="246.6">TOLERANCING PER:</text>
<text x="180.2" y="252.5">DRAWING IS THE SOLE PROPERTY OF VR.</text>
<text x="180.2" y="255.1">ANY REPRODUCTION IN PART OR AS A</text>
<text x="180.2" y="257.6">WHOLE WITHOUT THE WRITTEN PERMISSION</text>
<text x="271.5" y="257">FINISH</text>
<text x="180.2" y="260.1">OF VR IS PROHIBITED.</text>
</g>
</svg>
